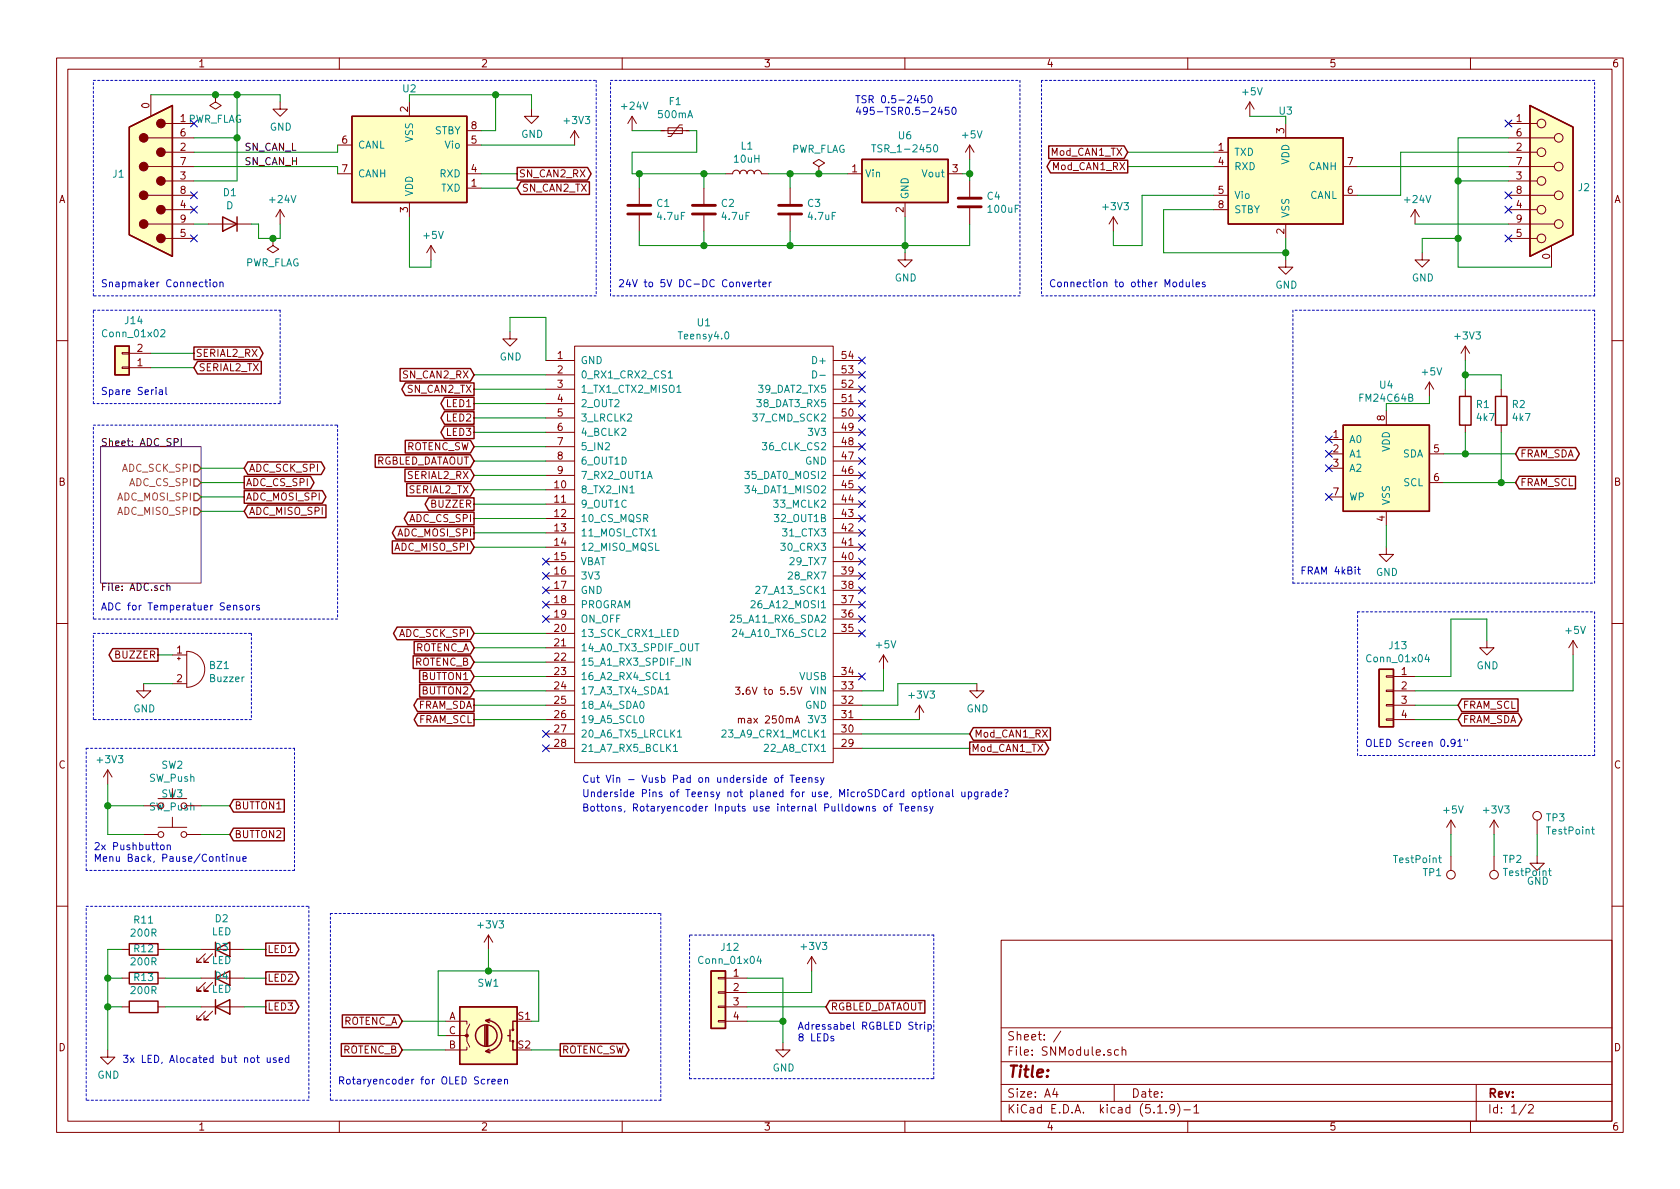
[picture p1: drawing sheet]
<svg xmlns="http://www.w3.org/2000/svg" width="297mm" height="210mm" viewBox="0 0 297 210" stroke-linecap="round" stroke-linejoin="round" font-family="sans-serif">
<g fill="none" stroke="#840000" stroke-width=".18">
<path d="M10 10.3h277v189.9h-277zM12 12.2h273v186.1h-273zM26.7 16.8v3.8M38.1 16.8v1.2l1 .7-1 .6-1-.6 1-.7M38.1 16.8h.1M49.5 18v1.3h1.3l-1.3 1.3-1.2-1.3h1.2M60 10.3v1.9M72.4 18v2.6M94 19.3v1.3h1.2l-1.2 1.2-1.3-1.2h1.3M110 10.3v1.9M160 10.3v1.9M210 10.3v1.9"/>
<path d="M221 18l-.8 1.3M221 18v2.6M221 18l.7 1.3M260 10.3v1.9M26.2 39.6h8.1M26.2 34.5h8.1M26.2 29.5h8.1M26.2 24.4h8.1M29.2 37.1h5.1M29.2 32h5.1M29.2 26.9h5.1M29.2 21.8h5.1"/>
<path d="M36.8 39.6h7.6M49.5 37.1l-.7 1.2M49.5 37.1v2.5M49.5 37.1l.8 1.2M59.7 30.7h2.5M59.7 25.6h2.5M72.4 35.8v2.5M82.5 33.3h2.6M82.5 30.7h2.6M82.5 25.6h2.6M82.5 23.1h2.6M101.6 23.1l-.8 1.3"/>
<path d="M101.6 23.1v2.5M101.6 23.1l.8 1.3M111.8 20.6l-.8 1.2M111.8 20.6v2.5M111.8 20.6l.7 1.2M113 33.3v2.8M113 38.1v2.8M116.8 23.1h5.1M118.1 22.6h2.5v1h-2.5zM120.6 22.1h-.5l-1.5 2h-.5M124.5 33.3v2.8M124.5 38.1v2.8"/>
<path d="M128.3 30.7h1.2a.63 .63 0 0 1 .7-.6 .63 .63 0 0 1 .6 .6 .63 .63 0 0 1 .6-.6 .63 .63 0 0 1 .7 .6 .63 .63 0 0 1 .6-.6 .63 .63 0 0 1 .6 .6 .63 .63 0 0 1 .7-.6 .63 .63 0 0 1 .6 .6h1.3M139.7 33.3v2.8M139.7 38.1v2.8M144.8 29.5l1-.7-1-.6-1 .6 1 .7v1.2M144.8 30.7h.1M149.9 30.7h2.5M160 35.8v2.5M167.6 30.7h2.6M171.4 25.6v2.6M171.4 32v2.8M171.4 36.8v2.8M171.4 25.6l-.7 1.3"/>
<path d="M171.4 25.6l.8 1.3M196.8 38.3l-.7 1.3M196.8 38.3v2.6M196.8 38.3l.8 1.3M214.6 37.1h2.6M214.6 34.5h2.6M214.6 29.5h2.6M214.6 26.9h2.6M227.3 21.8v2.6M227.3 39.6v2.6M237.5 34.5h2.5M237.5 29.5h2.5"/>
<path d="M250.2 37.1l-.8 1.2M250.2 37.1v2.5M250.2 37.1l.8 1.2M266.7 39.6h8.1M266.7 37.1h5.1M266.7 34.5h8.1M266.7 32h5.1M266.7 29.5h8.1M266.7 26.9h5.1M266.7 24.4h8.1M266.7 21.8h5.1M29.2 42.2h5.1"/>
<path d="M48.3 42.2v1.2l1 .7-1 .6-1.1-.6 1.1-.7M48.3 42.2h.1M76.2 43.4l-.8 1.3M76.2 43.4v2.6M76.2 43.4l.8 1.3M90.2 58.7v1.2h1.2l-1.2 1.3-1.3-1.3h1.3M160 44.7v1.3h1.3l-1.3 1.2-1.3-1.2h1.3M227.3 46v1.2h1.3l-1.3 1.3-1.2-1.3h1.2M251.5 44.7v1.3h1.2l-1.2 1.2-1.3-1.2h1.3M266.7 42.2h5.1M274.3 43.4v3.8M10 60.2h2"/>
<path d="M21.6 62.4h1.3v.2h-1.3zM21.6 64.9h1.3v.2h-1.3zM22.9 65h3.8M22.9 62.5h3.8M96.5 79h5.1M96.5 76.4h5.1M96.5 73.9h5.1M96.5 71.4h5.1M96.5 68.8h5.1M96.5 66.3h5.1M96.5 63.7h5.1M101.6 61.2h45.7v73.7h-45.7z"/>
<path d="M147.3 79h5.1M147.3 76.4h5.1M147.3 73.9h5.1M147.3 71.4h5.1M147.3 68.8h5.1M147.3 66.3h5.1M147.3 63.7h5.1M234.9 77.7h2.6M245.1 72.6v2.6M252.7 67.6l-.7 1.2M252.7 67.6v2.5M252.7 67.6l.8 1.2"/>
<path d="M259.1 61.2l-.8 1.3M259.1 61.2v2.5M259.1 68.8v1.3M259.1 75.2v1.2M259.1 61.2l.7 1.3M265.4 68.8v1.3M265.4 75.2v1.2M285 60.2h2M96.5 86.6h5.1M96.5 89.1h5.1M96.5 91.7h5.1M96.5 94.2h5.1"/>
<path d="M96.5 96.8h5.1M96.5 99.3h5.1M96.5 84.1h5.1M96.5 81.5h5.1M147.3 86.6h5.1M147.3 89.1h5.1M147.3 91.7h5.1M147.3 94.2h5.1M147.3 96.8h5.1M147.3 99.3h5.1M147.3 84.1h5.1M147.3 81.5h5.1"/>
<path d="M234.9 80.3h2.6M234.9 82.8h2.6M234.9 87.9h2.6M245.1 96.8v1.2h1.3l-1.3 1.3-1.3-1.3h1.3M245.1 90.4v2.6M252.7 80.3h2.6M252.7 85.3h2.6M10 110.3h2M30.5 115.8h2.5M31.4 116.5h.5M31.6 116.2v.5M33 115.2a3.2 3.2 0 0 1 3.2 3.2 3.2 3.2 0 0 1-3.2 3.1z"/>
<path d="M96.5 119.6h5.1M96.5 101.8h5.1M96.5 104.4h5.1M96.5 106.9h5.1M96.5 109.5h5.1M96.5 112h5.1M96.5 114.5h5.1M96.5 117.1h5.1M147.3 119.6h5.1M147.3 101.8h5.1M147.3 104.4h5.1M147.3 106.9h5.1"/>
<path d="M147.3 109.5h5.1M147.3 112h5.1M156.2 115.8l-.8 1.3M156.2 115.8v2.6M156.2 115.8l.8 1.3M245.1 119.5h1.3v.3h-1.3zM246.4 119.6h3.8M262.9 113.3v1.2h1.3l-1.3 1.3-1.3-1.3h1.3M278.1 113.3l-.7 1.2M278.1 113.3v2.5M278.1 113.3l.8 1.2M285 110.3h2"/>
<path d="M19 136.1l-.7 1.3M19 136.1v2.6M19 136.1l.8 1.3M25.4 120.9v1.3h1.3l-1.3 1.2-1.3-1.2h1.3M30.5 120.9h2.5M96.5 122.2h5.1M96.5 124.7h5.1M96.5 127.2h5.1M96.5 129.8h5.1M96.5 132.3h5.1M130 121.5h.8l-.4 .5 .4 .1v.4l-.2 .3-.6-.1M140.5 127.9l.5-1.3 .4 1.3"/>
<path d="M140.7 127.5h.5M140.9 121.5l.5 1.3 .4-1.3M147.3 122.2h5.1M147.3 124.7h5.1M147.3 127.2h5.1M147.3 129.8h5.1M147.3 132.3h5.1M162.6 124.7l-.8 1.3M162.6 124.7v2.5M162.6 124.7l.7 1.3M172.7 120.9v1.3h1.3l-1.3 1.2-1.3-1.2h1.3M245.1 127.1h1.3v.3h-1.3z"/>
<path d="M245.1 124.6h1.3v.2h-1.3zM245.1 122h1.3v.3h-1.3zM246.4 122.2h3.8M246.4 124.7h3.8M246.4 127.2h3.8M25.4 147.6h2.5M25.4 142.5h2.5M27.9 146.3h5.1M27.9 141.2h5.1M30.5 144.5v1.8M33 147.6h2.6M33 142.5h2.6"/>
<path d="M256.5 145l-.7 1.3M256.5 145v2.6M256.5 151.4v2.5M256.5 145l.8 1.3M264.2 145l-.8 1.3M264.2 145v2.6M264.2 151.4v2.5M264.2 145l.7 1.3M271.8 151.4v1.2h1.2l-1.2 1.3-1.3-1.3h1.3M271.8 145v2.6M10 160.2h2M21.6 178h1.3"/>
<path d="M21.6 173h1.3M21.6 167.9h1.3M27.9 178h1.3M27.9 173h1.3M27.9 167.9h1.3M35.6 178h7.6M35.6 173h2.5M35.6 167.9h2.5M36.3 168.7l-1.5 1.5h.8h-.8v-.8M36.3 173.7l-1.5 1.6h.8h-.8v-.8M36.3 178.8l-1.5 1.5h.8h-.8v-.7M37.6 168.7l-1.5 1.5h.7h-.7v-.8"/>
<path d="M37.6 173.7l-1.5 1.6h.7h-.7v-.8M37.6 178.8l-1.5 1.5h.7h-.7v-.7M40.6 173h2.6M40.6 167.9h2.6M86.4 165.3l-.8 1.3M86.4 165.3v2.6M86.4 165.3l.7 1.3M127 177.9h1.3v.3h-1.3zM127 172.8h1.3v.3h-1.3zM127 175.4h1.3v.2h-1.3zM128.3 178h3.8M128.3 173h3.8"/>
<path d="M128.3 175.5h3.8M143.5 169.2l-.8 1.2M143.5 169.2v2.5M143.5 169.2l.8 1.2M177 166.3h108v32h-108zM285 160.2h2M19 185.7v1.2h1.3l-1.3 1.3-1.2-1.3h1.2M60 198.3v1.9M78.7 180.6h3.8v.5M78.7 183.1h3.8v1l.6 1.1M82.5 185.2v.5h-3.8M83.1 181.1l-.6 1v1h-.5"/>
<path d="M110 198.3v1.9M127 180.5h1.3v.2h-1.3zM128.3 180.6h3.8M138.4 184.4v1.3h1.3l-1.3 1.2-1.2-1.2h1.2M160 198.3v1.9M177 194.8h108M177 191.8h108M177 187.8h108M177 181.8h108M186.5 192.5l-.4 1h1M186.8 193v1M187.6 182.3l-1.3 2"/>
<path d="M197 191.8v3M197.8 185.7l-.5-.1-.2 .3 .1 .6h.6M198.4 185.7h.1a.37 .37 0 0 1 .6 .1v.8M198.4 185.1v1.5M204.7 196.8h.8M206.2 196.7v.1M207.7 196l-.1 .1a.48 .48 0 0 1-.6 .1l-.2-.2 .2-.6a.48 .48 0 0 1 .6 .1 1.27 1.27 0 0 1-.2 1.2l-.4 .1M208.2 195.1a1.71 1.71 0 0 1 0 2.3M209.3 196.3h1.2M210 198.3v1.9M211.1 195.8l.4-.5v1.5M211.1 196.8h.9"/>
<path d="M260 198.3v1.9M261 191.8v6.5M269.8 195.2l-1.2 2M270.3 195.5l.2-.2h.3l.3 .5-.9 1h.9"/>
<circle cx="272.5" cy="21.8" r=".76"/>
<circle cx="272.5" cy="26.9" r=".76"/>
<circle cx="272.5" cy="37.1" r=".76"/>
<circle cx="272.5" cy="32" r=".76"/>
<circle cx="275.6" cy="39.6" r=".76"/>
<circle cx="275.6" cy="29.5" r=".76"/>
<circle cx="275.6" cy="24.4" r=".76"/>
<circle cx="275.6" cy="34.5" r=".76"/>
<circle cx="272.5" cy="42.2" r=".76"/>
<circle cx="28.4" cy="147.6" r=".51"/>
<circle cx="32.5" cy="147.6" r=".51"/>
<circle cx="256.5" cy="154.7" r=".76"/>
<circle cx="264.2" cy="154.7" r=".76"/>
<circle cx="271.8" cy="144.3" r=".76"/>
</g>
<path d="M17.8 79h17.8v24.1h-17.8z" fill="none" stroke="#840084" stroke-width=".18"/>
<path d="M30.8 78.2h.6l.1-.2-.1-.3-.1-.2h-.5v1.3M32.1 77.5v1.3M29.5 103.7l.2-.1h.3v.8M29.5 103.1v1.3" fill="none" stroke="#000" stroke-width=".18"/>
<path d="M34.3 82.2h.6l.7 .6-.7 .6h-.6zM34.3 84.7h.6l.7 .6-.7 .7h-.6zM34.3 87.2h.6l.7 .7-.7 .6h-.6zM34.3 89.8h.6l.7 .6-.7 .7h-.6z" fill="none" stroke="#848400" stroke-width=".25"/>
<g fill="none" stroke="#840000" stroke-width=".25">
<path d="M270.5 18.7l7.6 3.8v19l-7.6 3.8zM22.9 22.5l7.6-3.8v26.6l-7.6-3.8zM39.4 38.3l2.5 1.3-2.5 1.3zM41.9 38.3v2.6M62.2 20.6h20.3v15.2h-20.3zM91.4 29.6h12.5l.6 1.1-.6 1.1h-12.5zM92.1 32.2h12.1v2.2h-12.1l-.7-1.1zM152.4 28.2h15.2v7.6h-15.2zM185.4 25.8h13.4l.6 1.1-.6 1.1h-13.4zM185.8 28.3h13.6v2.3h-13.6l-.7-1.1zM217.2 24.4h20.3v15.2h-20.3zM20.3 61.2h2.6v5.1h-2.6z"/>
<path d="M34.3 61.4h11.6l.6 1.1-.6 1.1h-11.6zM34.9 63.9h11.3v2.2h-11.3l-.6-1.1zM70.7 65.2h12.5l.6 1.1-.6 1.1h-12.5zM71.7 77.9h11.5l.6 1.1-.6 1.1h-11.5zM71.7 67.7h12.1v2.2h-12.1l-.7-1.1zM78.6 75.3h5.2v2.3h-5.2l-.6-1.2zM78.6 72.8h5.2v2.2h-5.2l-.6-1.1zM78.6 70.3h5.2v2.2h-5.2l-.6-1.1zM237.5 75.2h15.2v15.2h-15.2zM258.1 70.1h2v5.1h-2zM264.4 70.1h2v5.1h-2zM268.6 79.1h10l.6 1.2-.6 1.1h-10l-.6-1.1z"/>
<path d="M43.2 86.8h13.8l.6 1.1-.6 1.1h-13.8zM43.2 84.2h11.7l.6 1.1-.6 1.2h-11.7zM43.8 81.7h13l.6 1.1-.6 1.1h-13l-.6-1.1zM43.8 89.3h13.8v2.2h-13.8l-.6-1.1zM66.3 80.4h16.9l.6 1.1-.6 1.1h-16.9zM69.4 95.7h13.8l.6 1.1-.6 1.1h-13.8zM70 93.1h13.8v2.2h-13.8l-.6-1.1zM71.6 83h11.6l.6 1.1-.6 1.1h-11.6zM71.9 85.5h11.3l.6 1.1-.6 1.1h-11.3zM72.1 90.6h11.7v2.2h-11.7l-.6-1.1zM75.8 88h8v2.3h-8l-.6-1.2zM268.6 84.2h10v2.3h-10l-.6-1.2z"/>
<path d="M19.9 114.7h8v2.2h-8l-.6-1.1zM70.2 110.9h13l.6 1.1-.6 1.1h-13l-.6-1.1zM73.1 116h10.1l.6 1.1-.6 1.1h-10.1zM73.2 113.4h10l.6 1.1-.6 1.2h-10zM74.2 118.5h9l.6 1.1-.6 1.1h-9zM243.8 118.4h2.6v10.1h-2.6zM73.8 123.6h10v2.2h-10l-.6-1.1zM73.9 126.1h9.9v2.3h-9.9l-.7-1.2zM74.2 121.1h9l.6 1.1-.6 1.1h-9zM171.4 131.2h13.4l.6 1.1-.6 1.1h-13.4zM172.1 128.7h13.6v2.2h-13.6l-.7-1.1zM258.4 123.6h10v2.2h-10l-.6-1.1z"/>
<path d="M258.4 126.1h10.1l.6 1.1-.6 1.2h-10.1l-.6-1.2zM41.3 141.4h9v2.2h-9l-.7-1.1zM41.3 146.5h9v2.2h-9l-.7-1.1zM22.9 177h5v2.1h-5zM22.9 172h5v2h-5zM22.9 166.9h5v2h-5zM38.1 167.9l2.5-1.3v2.6zM38.1 173l2.5-1.3v2.5zM38.1 178l2.5-1.2v2.5zM38.1 166.6v2.6M38.1 171.7v2.5M38.1 176.8v2.5"/>
<path d="M47 166.8h5.2l.7 1.1-.7 1.1h-5.2zM47 176.9h5.2l.7 1.1-.7 1.2h-5.2zM47 171.9h5.2l.7 1.1-.7 1.1h-5.2zM60.5 179.5h10l.6 1.1-.6 1.1h-10zM81.3 178h10.1v10.2h-10.1zM125.7 171.7h2.6v10.2h-2.6zM146.7 176.9h16.8v2.3h-16.8l-.7-1.2zM60.4 184.6h10.1l.6 1.1-.6 1.1h-10.1zM85.7 181.4v3.5M86 180.4a2.74 2.74 0 0 1 2.7 2.8 2.74 2.74 0 0 1-2.7 2.7M86 181.4v3.5M86.2 181.4v3.5"/>
<path d="M86.5 185.5l-.6 .4 .7 .3M86.6 180.2l-.7 .3 .6 .3M89.8 183.1h.4M90.2 182.1v2M90.7 184.1v1.6h.7M91.4 180.6h-.7v1.5M99.1 184.6h11.5l.6 1.1-.6 1.1h-11.5z"/>
<circle cx="86" cy="183.1" r="1.9"/>
<circle cx="90.7" cy="182.1" r=".13"/>
<circle cx="90.7" cy="184.1" r=".13"/>
</g>
<g fill="#ffffc2" stroke="#ffffc2" stroke-width=".18">
<path d="M125.7 171.7h2.6v10.2h-2.6z"/>
<path d="M243.8 118.4h2.6v10.1h-2.6z"/>
<path d="M62.2 20.6h20.3v15.2h-20.3z"/>
<path d="M270.5 18.7l7.6 3.8v19l-7.6 3.8z"/>
<path d="M152.4 28.2h15.2v7.6h-15.2z"/>
<path d="M20.3 61.2h2.6v5.1h-2.6z"/>
<path d="M81.3 178h10.1v10.2h-10.1z"/>
<path d="M217.2 24.4h20.3v15.2h-20.3z"/>
<path d="M237.5 75.2h15.2v15.2h-15.2z"/>
<path d="M22.9 22.5l7.6-3.8v26.6l-7.6-3.8z"/>
</g>
<g fill="none" stroke="#008484" stroke-width=".18">
<path d="M154.1 25.6h.7M165.2 25.7l.2-.1a.67 .67 0 0 1 .4 .6 .67 .67 0 0 1-.4 .7 .83 .83 0 0 1-.2-1.2zM28.4 58.4l.5-.1 .3 .3-.1 .2-.7 .8h.8M118.2 65.9l.3-.3v1.2M118.2 66.8h.7M119.7 69.4h.7M143.7 65.6a.64 .64 0 0 1 .7 .6 .64 .64 0 0 1-.7 .6zM145 66.4h.9M111.4 87.2h.7M115.3 94.8h.8M138 96.1h.8l-.4 .4 .4 .2v.5l-.2 .1-.6-.1M117.7 119.3l.4-.4v1.3"/>
<path d="M119.2 111.3a.64 .64 0 0 1 .7 .6 .64 .64 0 0 1-.7 .7zM122 116.4v1.2l-.7-1.2v1.2M122.9 113.8h.7M129.2 108.9l.4-.1 .3 .3-.8 .9h.8M129.5 111.4l.5-.1 .2 .1 .1 .3-.1 .2-.7 .7h.8M132.8 106.3l.5-.1 .2 .4-.8 .9h.8M133.6 103.8l.5-.1 .3 .3-.8 .9h.8M139.4 101.3l.5-.2 .2 .4v.2l-.8 .7h.8M252.3 115.7l-.3 .9h.8M252.6 116.2v.8M113.2 126.7l.2-.2a.67 .67 0 0 1 .4 .7 .67 .67 0 0 1-.4 .6l-.3-.2v-.3zM117.5 121.8l.4-.3v1.2"/>
<path d="M117.5 122.7h.7M117.7 120.2h.8M119.1 132l.3-.4v1.3M119.1 132.9h.7M119.8 129.4l.4-.3v1.2M119.8 130.3h.7M127.7 129.2l.4-.1 .3 .3-.1 .2-.7 .7h.8M254.4 151.7h.4M254.5 151.3v1.1l.3 .1M273.8 154h.5M274 153.6v1.1l.3 .1M281.4 146.7h.5"/>
<path d="M281.6 146.2v1.1l.3 .2M134.2 169.1l-.3 .8h.7M134.5 169.5v.9"/>
</g>
<path d="M111 37.8h4.1M111 36.3h4.1M122.4 37.8h4.1M122.4 36.3h4.1M137.7 37.8h4M137.7 36.3h4M169.4 36.6h4.1M169.4 35h4.1" fill="none" stroke="#840000" stroke-width=".51"/>
<g fill="#840000" stroke="#840000" stroke-width=".18">
<circle cx="82.5" cy="183.1" r=".25"/>
<circle cx="28.4" cy="21.8" r=".76"/>
<circle cx="28.4" cy="26.9" r=".76"/>
<circle cx="28.4" cy="32" r=".76"/>
<circle cx="28.4" cy="37.1" r=".76"/>
<circle cx="28.4" cy="42.2" r=".76"/>
<circle cx="25.4" cy="24.4" r=".76"/>
<circle cx="25.4" cy="29.5" r=".76"/>
<circle cx="25.4" cy="34.5" r=".76"/>
<circle cx="25.4" cy="39.6" r=".76"/>
</g>
<g fill="none" stroke="#0000c2" stroke-width=".18" stroke-dasharray=".4 .4">
<path d="M16.5 14.2h88.9M105.4 14.2v38.1M107.9 14.2h72.4M180.3 14.2v38.1M184.1 14.2v38.1M281.9 14.2h-97.8M16.5 52.3v-38.1M16.5 54.9h33M49.5 54.9v16.5M105.4 52.3h-88.9M107.9 52.3v-38.1M180.3 52.3h-72.4"/>
<path d="M184.1 52.3h97.8M228.6 54.9v48.2M281.9 52.3v-38.1M281.9 54.9h-53.3M16.5 71.4v-16.5M16.5 75.2h43.2M49.5 71.4h-33M59.7 75.2v34.3M16.5 109.5v-34.3M16.5 112h27.9M44.4 112v15.2M59.7 109.5h-43.2"/>
<path d="M228.6 103.1h53.3M240 108.2h41.9M281.9 103.1v-48.2M281.9 108.2v25.4M15.2 132.3h36.9M16.5 127.2v-15.2M44.4 127.2h-27.9M52.1 132.3v21.6M240 133.6v-25.4M281.9 133.6h-41.9M15.2 153.9v-21.6M52.1 153.9h-36.9"/>
<path d="M15.2 160.3h39.4M54.6 160.3v34.3M58.4 161.5h58.4M116.8 161.5v33.1M121.9 165.3v25.4M165.1 165.3h-43.2M15.2 194.6v-34.3M54.6 194.6h-39.4M58.4 194.6v-33.1M116.8 194.6h-58.4M121.9 190.7h43.2M165.1 190.7v-25.4"/>
</g>
<g fill="none" stroke="#008400" stroke-width=".18">
<path d="M26.7 16.8h22.8v1.2M41.9 16.8v15.2h-7.6M72.4 18v-1.2h21.6v2.5M87.6 16.8v6.3h-2.5M34.3 24.4h7.6M34.3 39.6h2.5M34.3 29.5h25.4v1.2M44.4 39.6h1.3v2.6h3.8v-2.6M59.7 25.6v1.3h-25.4M72.4 38.3v8.9h3.8v-1.2M85.1 30.7h6.3M85.1 25.6h16.5"/>
<path d="M85.1 33.3h6.3M111.8 23.1h5M113 30.7v2.6M121.9 23.1h1.3v3.8h-11.4v3.8h16.5M124.5 30.7v2.6M135.9 30.7h14M139.7 30.7v2.6M160 38.3v6.4M170.2 30.7h1.2M171.4 28.2v3.8M171.4 39.6v3.8h-58.4v-2.5M199.4 26.9h15.2"/>
<path d="M199.4 29.5h15.2M214.6 34.5h-12.7v8.9h-5.1v-2.5M214.6 37.1h-8.9v7.6h21.6M221 20.6h6.3v1.2M240 29.5h26.7M250.2 39.6h16.5M257.8 32h8.9M266.7 24.4h-8.9v22.8h16.5M266.7 26.9h-19.1v7.6h-7.6M90.2 58.7v-2.6h6.3v7.6M124.5 40.9v2.5M139.7 40.9v2.5"/>
<path d="M227.3 42.2v3.8M257.8 42.2h-6.3v2.5M26.7 62.5h7.6M26.7 65h7.6M83.8 79h12.7M83.8 76.4h12.7M83.8 73.9h12.7M83.8 71.4h12.7M83.8 66.3h12.7M83.8 68.8h12.7M252.7 70.1v1.3h-7.6v1.2M259.1 63.7v5.1"/>
<path d="M259.1 76.4v3.9M259.1 66.3h6.3v2.5M265.4 76.4v8.9M35.6 85.3h7.6M35.6 82.8h7.6M35.6 87.9h7.6M35.6 90.4h7.6M83.8 81.5h12.7M83.8 84.1h12.7M83.8 86.6h12.7M83.8 89.1h12.7M83.8 91.7h12.7"/>
<path d="M83.8 94.2h12.7M83.8 96.8h12.7M245.1 93v3.8M255.3 80.3h12.7M255.3 85.3h12.7M27.9 115.8h2.6M83.8 117.1h12.7M83.8 114.5h12.7M83.8 119.6h12.7M83.8 112h12.7M156.2 118.4v3.8h-3.8M262.9 113.3v-3.8h-6.4v10.1h-6.3"/>
<path d="M278.1 115.8v6.4h-27.9M19 138.7v8.9h6.4M25.4 120.9h5.1M83.8 122.2h12.7M83.8 127.2h12.7M83.8 124.7h12.7M152.4 127.2h10.2M152.4 129.8h19M152.4 132.3h19M172.7 120.9h-14v3.8h-6.3M250.2 127.2h7.6M250.2 124.7h7.6"/>
<path d="M19 142.5h6.4M35.6 147.6h5M35.6 142.5h5M256.5 147.6v3.8M264.2 147.6v3.8M271.8 147.6v3.8M19 178h2.6M19 173h2.6M21.6 167.9h-2.6v17.8M29.2 167.9h6.4M29.2 178h6.4M29.2 173h6.4"/>
<path d="M43.2 167.9h3.8M43.2 178h3.8M43.2 173h3.8M86.4 167.9v3.8M132.1 178h13.9M132.1 173h6.3v11.4M143.5 171.7v3.8h-11.4M71.1 180.6h7.6M71.1 185.7h7.6M94 180.6h1.2v-8.9h-17.7v11.4h1.2M94 185.7h5.1M132.1 180.6h6.3"/>
</g>
<g fill="none" stroke="#0000c2" stroke-width=".18">
<path d="M163.5 16.9h-.6v.6l.4-.1 .3 .2v.4l-.3 .2-.4-.1M164.2 17l.2-.1a.69 .69 0 0 1 .4 .6 .69 .69 0 0 1-.4 .7l-.2-.1-.1-.4zM166.2 18.9l-.3 .9h.8M166.5 19.4v.8M167.8 19h-.6l-.1 .6 .2-.1h.4l.1 .6-.2 .1-.5-.1M168.4 19.1l.2-.1a.67 .67 0 0 1 .5 .6 .67 .67 0 0 1-.5 .6l-.3-.4zM37.1 49.4v.2M37.1 49.9v.8M37.8 49.9h.3l.3 .2-.2 .6h-.3l-.2-.2zM38.9 50l.2-.1h.3v.8M38.9 49.9v.8M132.3 50.3l.6-.1-.1-.3h-.4l-.1 .2v.6h.5"/>
<path d="M133.4 49.9v.8M133.8 49.9h-.3l-.1 .2M134 49.9h.5M134.2 49.4v1.1l.3 .2M134.9 50.3l.6-.1-.1-.3h-.3l-.2 .2v.6h.5M136 49.9v.8M136.4 49.9l-.4 .2M209.1 49.9h-.3l-.3 .2 .1 .6h.5M209.1 49.4v1.3M209.7 49.9l.1 .8h.3l.2-.1M210.3 49.9v.8M210.9 49.4v1.1l.2 .2"/>
<path d="M211.5 50.3l.6-.1-.1-.3h-.3l-.2 .2 .1 .6h.4M213.1 49.9h-.3l-.2 .2v.1l.5 .2v.3h-.5M28.2 69h.5v.8M28.7 69.2l-.4 .1-.2 .2 .2 .3 .4-.1M29.3 68.5v1.1l.2 .2M42.9 107.1l-.3-.1-.2 .2 .1 .2 .4 .1v.3h-.5M43.5 107.1l.3-.1 .3 .3-.1 .5-.3 .1-.2-.2zM44.6 107v.9M45 107l-.4 .3M45.8 107.1l-.3-.1-.1 .2v.2l.4 .1v.3h-.4M240 100.7h.5M240.2 100.2v1.1l.3 .2"/>
<path d="M137 137.6l.2-.1 .4 .1v.5l-.1 .2h-.3l-.2-.1zM138 137.5h.5M138.5 137.1l-.3 .2v1M139.7 137.1h.7M140.1 137.1v1.2M140.8 137.9l.6-.1-.1-.2-.3-.1-.2 .2v.6h.5M141.9 137.9l.6-.1-.1-.2-.3-.1-.2 .2v.6h.5M143 137.6l.2-.1 .3 .1 .1 .7M143 137.5v.8M144.6 137.6l-.3-.1-.2 .2 .1 .2 .4 .1v.3h-.5M145.1 137.5l.3 .8M145.7 137.5l-.4 1.2-.2 .1"/>
<path d="M168.4 139.6v1.1l.2 .2M176 139.6v1.3M177.6 139.7l.5-.1 .1 .2-.3 .6M257.3 131.3l-.3 .2h-.3l-.2-.2 .2-.5 .3-.1 .2 .2a.84 .84 0 0 1-.3 1.1h-.2M257.8 131.1l.3-.4v1.3M257.8 132h.7M259 130.7v.3M259.4 130.7v.3M28.4 149.5l.2-.1 .4 .1v.5l-.1 .2-.3 .1-.2-.2zM29.6 149.5l.2-.1 .2 .1 .1 .8M29.6 149.4v.9M39.2 151.5h.5"/>
<path d="M39.4 151v1.1l.3 .2M40.1 151v.2M40.1 151.5v.8M40.7 151.6l.2-.1h.3v.8M40.7 151.5v.8M41.9 151.5v.8h.3l.2-.1M42.4 151.5v.8M43 151.9l.5-.1v-.3h-.4l-.1 .2v.6h.5M154.8 142.6h-.3l-.2 .2v.1l.5 .2v.3h-.5M156.4 142.6h.3l.2 .2-.1 .6h-.3l-.2-.2zM157.3 142.6h.5M157.8 142.2l-.3 .1v1.1"/>
<path d="M159 142.2h.7M159.4 142.2v1.2M160.1 143l.6-.1-.1-.3h-.3l-.2 .2v.6h.5M161.2 143l.6-.1-.1-.3h-.4l-.1 .2v.6h.5M162.3 142.7l.2-.1h.3l.1 .8M162.3 142.6v.8M163.9 142.6h-.3l-.2 .2 .1 .1 .4 .2v.3h-.5M164.4 142.6l.3 .8M165 142.6l-.4 1.1-.2 .2M165 140.1l.4-.1 .2 .3v.4l-.2 .2-.4-.1-.1-.1zM166.1 140.2l.2-.2 .3 .1 .1 .8M166.1 140v.9"/>
<path d="M167.3 140.1h.5v.8M167.8 140.4h-.4l-.2 .2 .1 .2h.5M170.1 140v.8l.3 .1 .2-.1M170.6 140v.9M171.2 140.1l.4-.1 .2 .3-.1 .5h-.5M171.2 140v1.3M172.9 140l-.1 1.2-.1 .1-.3-.1M172.9 140.1l-.4-.1-.2 .3 .1 .5h.5M173.5 140v.9M173.9 140l-.4 .3M174.3 140.1h.5v.8M174.8 140.4h-.4l-.2 .2 .1 .2h.5"/>
<path d="M176 140.1l-.4-.1-.2 .3 .1 .5h.5M176.5 140.5l.6-.1v-.3l-.4-.1-.2 .2 .1 .6h.5M177.9 140.8v.1M47.2 187l.1 .8 .3 .1 .2-.1M47.8 187v.9M48.8 187.1l-.3-.1-.2 .2 .1 .2 .4 .1v.3h-.5M49.4 187.4l.6-.1-.1-.2-.4-.1-.1 .2v.6h.5M51.1 187.1l-.4-.1-.3 .3 .2 .5h.5M51.1 186.6v1.3M86.2 190.8v.9M86.6 190.8l-.4 .3M87 191.3l.6-.1-.1-.3-.4-.1-.1 .2v.6h.5"/>
<path d="M88.1 191.3l.6-.1-.1-.3-.4-.1-.1 .2v.6h.5M89.2 191l.2-.2 .3 .1v.8M89.2 190.8v.9M147.4 183.3l-.3-.1-.2 .2 .1 .2 .4 .1v.3h-.5M162.7 181.2v.8M163 181.2l-.3 .2M163.5 180.7v.2M163.5 181.2v.8M164.1 181.2h.3l.3 .2-.1 .6h-.5M164.1 181.2v1.2"/>
</g>
<g fill="#008400" stroke="#008400" stroke-width=".25">
<circle cx="257.8" cy="42.2" r=".51"/>
<circle cx="144.8" cy="30.7" r=".51"/>
<circle cx="139.7" cy="30.7" r=".51"/>
<circle cx="124.5" cy="30.7" r=".51"/>
<circle cx="41.9" cy="24.4" r=".51"/>
<circle cx="124.5" cy="43.4" r=".51"/>
<circle cx="113" cy="30.7" r=".51"/>
<circle cx="138.4" cy="180.6" r=".51"/>
<circle cx="139.7" cy="43.4" r=".51"/>
<circle cx="86.4" cy="171.7" r=".51"/>
<circle cx="257.8" cy="32" r=".51"/>
<circle cx="227.3" cy="44.7" r=".51"/>
<circle cx="19" cy="173" r=".51"/>
<circle cx="19" cy="178" r=".51"/>
<circle cx="259.1" cy="66.3" r=".51"/>
<circle cx="265.4" cy="85.3" r=".51"/>
<circle cx="259.1" cy="80.3" r=".51"/>
<circle cx="41.9" cy="16.8" r=".51"/>
<circle cx="171.5" cy="30.7" r=".51"/>
<circle cx="19" cy="142.5" r=".51"/>
<circle cx="160" cy="43.4" r=".51"/>
<circle cx="38.1" cy="16.8" r=".51"/>
<circle cx="48.3" cy="42.2" r=".51"/>
<circle cx="87.6" cy="16.8" r=".51"/>
</g>
<g fill="none" stroke="#000084" stroke-width=".18">
<path d="M33.7 33.9l1.2 1.2M33.7 36.5l1.2 1.2M34.9 33.9l-1.2 1.2M34.9 36.5l-1.2 1.2M266.1 21.2l1.2 1.2M266.1 33.9l1.2 1.2M266.1 36.5l1.2 1.2M267.3 21.2l-1.2 1.2M267.3 33.9l-1.2 1.2M267.3 36.5l-1.2 1.2M33.7 41.5l1.2 1.3M34.9 41.5l-1.2 1.3"/>
<path d="M266.1 41.5l1.2 1.3M267.3 41.5l-1.2 1.3M151.8 63.1l1.2 1.3M151.8 65.7l1.2 1.2M151.8 68.2l1.2 1.2M151.8 70.8l1.2 1.2M151.8 73.3l1.2 1.2M151.8 75.8l1.2 1.3M151.8 78.4l1.2 1.2M153 63.1l-1.2 1.3M153 65.7l-1.2 1.2M153 68.2l-1.2 1.2"/>
<path d="M153 70.8l-1.2 1.2M153 73.3l-1.2 1.2M153 75.8l-1.2 1.3M153 78.4l-1.2 1.2M234.3 77.1l1.3 1.2M234.3 79.6l1.3 1.3M235.6 77.1l-1.3 1.2M235.6 79.6l-1.3 1.3M95.9 98.7l1.2 1.2M97.1 98.7l-1.2 1.2M151.8 96.2l1.2 1.2M151.8 98.7l1.2 1.2"/>
<path d="M151.8 93.6l1.2 1.2M151.8 80.9l1.2 1.2M151.8 91.1l1.2 1.2M151.8 83.5l1.2 1.2M151.8 86l1.2 1.2M151.8 88.5l1.2 1.3M153 96.2l-1.2 1.2M153 98.7l-1.2 1.2M153 93.6l-1.2 1.2M153 80.9l-1.2 1.2M153 91.1l-1.2 1.2M153 83.5l-1.2 1.2"/>
<path d="M153 86l-1.2 1.2M153 88.5l-1.2 1.3M234.3 82.2l1.3 1.2M234.3 87.3l1.3 1.2M235.6 82.2l-1.3 1.2M235.6 87.3l-1.3 1.2M95.9 108.9l1.2 1.2M95.9 106.3l1.2 1.2M95.9 103.8l1.2 1.2M95.9 101.2l1.2 1.3M97.1 108.9l-1.2 1.2M97.1 106.3l-1.2 1.2"/>
<path d="M97.1 103.8l-1.2 1.2M97.1 101.2l-1.2 1.3M151.8 111.4l1.2 1.2M151.8 106.3l1.2 1.2M151.8 103.8l1.2 1.2M151.8 119l1.2 1.2M151.8 101.2l1.2 1.3M151.8 108.9l1.2 1.2M153 111.4l-1.2 1.2M153 106.3l-1.2 1.2M153 103.8l-1.2 1.2M153 119l-1.2 1.2"/>
<path d="M153 101.2l-1.2 1.3M153 108.9l-1.2 1.2M95.9 131.7l1.2 1.2M95.9 129.2l1.2 1.2M97.1 131.7l-1.2 1.2M97.1 129.2l-1.2 1.2"/>
</g>
<text font-size="2.8" fill="#840000" x="178" y="190.5">Title:</text>
<g font-size="2.1" fill="#840000">
<text x="178" y="184">Sheet: /</text>
<text x="178" y="186.7">File: SNModule.sch</text>
<text x="178" y="196.9">KiCad E.D.A. kicad (5.1.9)-1</text>
<text x="178" y="194.1">Size: A4</text>
<text x="200" y="194.1">Date:</text>
<text x="263" y="194.1">Rev:</text>
<text x="263" y="196.9">Id: 1/2</text>
</g>
<g font-size="1.8" fill="#840000">
<text x="35" y="11.9">1</text>
<text x="85" y="11.9">2</text>
<text x="135" y="11.9">3</text>
<text x="185" y="11.9">4</text>
<text x="235" y="11.9">5</text>
<text x="285" y="11.9">6</text>
<text x="26.4" y="19.1" transform="rotate(-90 26.4 19.1)">0</text>
<text x="72.1" y="19.8" transform="rotate(-90 72.1 19.8)">2</text>
<text x="83.3" y="22.9">8</text>
<text x="227.1" y="23.6" transform="rotate(-90 227.1 23.6)">3</text>
<text x="268.1" y="21.6">1</text>
<text x="31.9" y="26.7">2</text>
<text x="31.9" y="24.1">6</text>
<text x="31.9" y="29.2">7</text>
<text x="60.5" y="25.4">6</text>
<text x="83.3" y="25.4">5</text>
<text x="185.9" y="27.6">Mod_CAN1_TX</text>
<text x="215.4" y="26.7">1</text>
<text x="215.4" y="29.2">4</text>
<text x="238.3" y="29.2">7</text>
<text x="268.1" y="26.7">2</text>
<text x="268.1" y="24.1">6</text>
<text x="268.1" y="29.2">7</text>
<text x="10.4" y="35.9">A</text>
<text x="31.9" y="31.7">3</text>
<text x="31.9" y="34.3">8</text>
<text x="60.5" y="30.5">7</text>
<text x="83.3" y="33">1</text>
<text x="83.3" y="30.5">4</text>
<text x="91.7" y="31.4">SN_CAN2_RX</text>
<text x="92.2" y="33.9">SN_CAN2_TX</text>
<text x="150.6" y="30.5">1</text>
<text x="168.4" y="30.5">3</text>
<text x="186.3" y="30.1">Mod_CAN1_RX</text>
<text x="215.4" y="34.3">5</text>
<text x="238.3" y="34.3">6</text>
<text x="268.1" y="31.7">3</text>
<text x="268.1" y="34.3">8</text>
<text x="285.4" y="35.9">A</text>
<text x="31.9" y="36.8">4</text>
<text x="31.9" y="41.9">5</text>
<text x="31.9" y="39.4">9</text>
<text x="72.1" y="37.6" transform="rotate(-90 72.1 37.6)">3</text>
<text x="159.8" y="37.6" transform="rotate(-90 159.8 37.6)">2</text>
<text x="215.4" y="36.8">8</text>
<text x="227.1" y="41.4" transform="rotate(-90 227.1 41.4)">2</text>
<text x="268.1" y="36.8">4</text>
<text x="268.1" y="41.9">5</text>
<text x="268.1" y="39.4">9</text>
<text x="274.1" y="45.8" transform="rotate(-90 274.1 45.8)">0</text>
<text x="24.3" y="64.8">1</text>
<text x="24.3" y="62.2">2</text>
<text x="34.5" y="63.1">SERIAL2_RX</text>
<text x="35.1" y="65.7">SERIAL2_TX</text>
<text x="98.6" y="63.5">1</text>
<text x="148.9" y="63.5">54</text>
<text x="71.3" y="66.9">SN_CAN2_RX</text>
<text x="72.1" y="69.5">SN_CAN2_TX</text>
<text x="98.6" y="66">2</text>
<text x="98.6" y="68.6">3</text>
<text x="98.6" y="71.1">4</text>
<text x="148.9" y="71.1">51</text>
<text x="148.9" y="68.6">52</text>
<text x="148.9" y="66">53</text>
<text x="79" y="77.1">LED3</text>
<text x="79" y="74.5">LED2</text>
<text x="79" y="72">LED1</text>
<text x="98.6" y="73.7">5</text>
<text x="98.6" y="76.2">6</text>
<text x="148.9" y="76.2">49</text>
<text x="148.9" y="73.7">50</text>
<text x="235.7" y="77.5">1</text>
<text x="244.9" y="74.4" transform="rotate(-90 244.9 74.4)">8</text>
<text x="44" y="83.4">ADC_SCK_SPI</text>
<text x="65.9" y="82.2">RGBLED_DATAOUT</text>
<text x="71.7" y="79.6">ROTENC_SW</text>
<text x="98.6" y="78.7">7</text>
<text x="98.6" y="81.3">8</text>
<text x="98.6" y="83.8">9</text>
<text x="148.9" y="83.8">46</text>
<text x="148.9" y="81.3">47</text>
<text x="148.9" y="78.7">48</text>
<text x="235.7" y="80">2</text>
<text x="235.7" y="82.5">3</text>
<text x="253.5" y="80">5</text>
<text x="268.8" y="80.9">FRAM_SDA</text>
<text x="10.4" y="85.9">B</text>
<text x="43.4" y="88.5">ADC_MOSI_SPI</text>
<text x="43.4" y="86">ADC_CS_SPI</text>
<text x="72.1" y="84.7">SERIAL2_RX</text>
<text x="72.3" y="87.2">SERIAL2_TX</text>
<text x="76.4" y="89.8">BUZZER</text>
<text x="98.1" y="86.4">10</text>
<text x="98.1" y="88.9">11</text>
<text x="148.9" y="88.9">44</text>
<text x="148.9" y="86.4">45</text>
<text x="235.7" y="87.6">7</text>
<text x="253.5" y="85.1">6</text>
<text x="268.8" y="86">FRAM_SCL</text>
<text x="285.4" y="85.9">B</text>
<text x="44" y="91.1">ADC_MISO_SPI</text>
<text x="70.4" y="94.9">ADC_MOSI_SPI</text>
<text x="72.5" y="92.3">ADC_CS_SPI</text>
<text x="98.1" y="91.4">12</text>
<text x="98.1" y="94">13</text>
<text x="148.9" y="94">42</text>
<text x="148.9" y="91.4">43</text>
<text x="244.9" y="92.2" transform="rotate(-90 244.9 92.2)">4</text>
<text x="69.8" y="97.4">ADC_MISO_SPI</text>
<text x="98.1" y="96.5">14</text>
<text x="98.1" y="99.1">15</text>
<text x="98.1" y="101.6">16</text>
<text x="148.9" y="101.6">39</text>
<text x="148.9" y="99.1">40</text>
<text x="148.9" y="96.5">41</text>
<text x="98.1" y="104.1">17</text>
<text x="98.1" y="106.7">18</text>
<text x="148.9" y="106.7">37</text>
<text x="148.9" y="104.1">38</text>
<text x="70.6" y="112.6">ADC_SCK_SPI</text>
<text x="98.1" y="109.2">19</text>
<text x="98.1" y="111.8">20</text>
<text x="148.9" y="111.8">35</text>
<text x="148.9" y="109.2">36</text>
<text x="20.5" y="116.5">BUZZER</text>
<text x="31.3" y="115.6">1</text>
<text x="73.3" y="115.2">ROTENC_A</text>
<text x="73.3" y="117.7">ROTENC_B</text>
<text x="98.1" y="114.3">21</text>
<text x="98.1" y="116.8">22</text>
<text x="98.1" y="119.4">23</text>
<text x="148.9" y="119.4">34</text>
<text x="247.8" y="119.4">1</text>
<text x="31.3" y="120.6">2</text>
<text x="73.7" y="125.3">FRAM_SDA</text>
<text x="74.7" y="122.8">BUTTON2</text>
<text x="74.7" y="120.3">BUTTON1</text>
<text x="98.1" y="121.9">24</text>
<text x="98.1" y="124.5">25</text>
<text x="130.9" y="122.9">3.6V to 5.5V</text>
<text x="148.9" y="124.5">32</text>
<text x="148.9" y="121.9">33</text>
<text x="247.8" y="121.9">2</text>
<text x="247.8" y="124.5">3</text>
<text x="258.6" y="125.3">FRAM_SCL</text>
<text x="73.9" y="127.9">FRAM_SCL</text>
<text x="98.1" y="127">26</text>
<text x="98.1" y="129.5">27</text>
<text x="131" y="127.9">max 250mA</text>
<text x="148.9" y="129.5">30</text>
<text x="148.9" y="127">31</text>
<text x="172.2" y="130.4">Mod_CAN1_RX</text>
<text x="247.8" y="127">4</text>
<text x="258.6" y="127.9">FRAM_SDA</text>
<text x="10.4" y="135.9">C</text>
<text x="98.1" y="132.1">28</text>
<text x="148.9" y="132.1">29</text>
<text x="171.7" y="133">Mod_CAN1_TX</text>
<text x="285.4" y="135.9">C</text>
<text x="26.4" y="143.3">SW_Push</text>
<text x="28.6" y="141">SW3</text>
<text x="41.4" y="143.1">BUTTON1</text>
<text x="41.4" y="148.2">BUTTON2</text>
<text x="47.2" y="168.5">LED1</text>
<text x="47.2" y="173.6">LED2</text>
<text x="129.7" y="172.7">1</text>
<text x="47.2" y="178.7">LED3</text>
<text x="129.7" y="175.3">2</text>
<text x="129.7" y="177.8">3</text>
<text x="146.8" y="178.7">RGBLED_DATAOUT</text>
<text x="10.4" y="185.9">D</text>
<text x="60.6" y="181.2">ROTENC_A</text>
<text x="79.4" y="180.3">A</text>
<text x="79.4" y="185.4">B</text>
<text x="79.4" y="182.9">C</text>
<text x="91.6" y="180.3">S1</text>
<text x="91.6" y="185.4">S2</text>
<text x="129.7" y="180.3">4</text>
<text x="285.4" y="185.9">D</text>
<text x="60.6" y="186.3">ROTENC_B</text>
<text x="99.3" y="186.3">ROTENC_SW</text>
<text x="35" y="199.9">1</text>
<text x="85" y="199.9">2</text>
<text x="135" y="199.9">3</text>
<text x="185" y="199.9">4</text>
<text x="235" y="199.9">5</text>
<text x="285" y="199.9">6</text>
</g>
<g font-size="1.8" fill="#008484">
<text x="71.3" y="16.3">U2</text>
<text x="219.8" y="16.9">+5V</text>
<text x="47.7" y="23.1">GND</text>
<text x="76.8" y="23.7">STBY</text>
<text x="99.9" y="21.9">+3V3</text>
<text x="110.1" y="19.4">+24V</text>
<text x="116.5" y="20.9">500mA</text>
<text x="118.4" y="18.6">F1</text>
<text x="226.2" y="20.3">U3</text>
<text x="63.2" y="26.3">CANL</text>
<text x="73" y="25.1" transform="rotate(-90 73 25.1)">VSS</text>
<text x="78.8" y="26.3">Vio</text>
<text x="92.2" y="24.4">GND</text>
<text x="129.9" y="28.8">10uH</text>
<text x="131.1" y="26.5">L1</text>
<text x="139.8" y="27">PWR_FLAG</text>
<text x="155" y="26.9">TSR_1-2450</text>
<text x="158.9" y="24.6">U6</text>
<text x="170.2" y="24.5">+5V</text>
<text x="218.2" y="27.6">TXD</text>
<text x="228" y="29.1" transform="rotate(-90 228 29.1)">VDD</text>
<text x="20" y="31.4">J1</text>
<text x="39.5" y="34.7">D1</text>
<text x="47.8" y="35.9">+24V</text>
<text x="63.2" y="31.4">CANH</text>
<text x="73" y="34.8" transform="rotate(-90 73 34.8)">VDD</text>
<text x="77.8" y="31.4">RXD</text>
<text x="78" y="33.9">TXD</text>
<text x="152.9" y="31.4">Vin</text>
<text x="160.7" y="35.3" transform="rotate(-90 160.7 35.3)">GND</text>
<text x="163.2" y="31.4">Vout</text>
<text x="174.6" y="35.3">C4</text>
<text x="218.2" y="30.1">RXD</text>
<text x="218.2" y="35.2">Vio</text>
<text x="231.4" y="30.1">CANH</text>
<text x="231.6" y="35.2">CANL</text>
<text x="248.5" y="35.9">+24V</text>
<text x="279.1" y="33.8">J2</text>
<text x="40" y="37">D</text>
<text x="116.2" y="36.6">C1</text>
<text x="116.3" y="38.9">4.7uF</text>
<text x="127.6" y="36.6">C2</text>
<text x="127.8" y="38.9">4.7uF</text>
<text x="142.8" y="36.6">C3</text>
<text x="143" y="38.9">4.7uF</text>
<text x="174.8" y="37.6">100uF</text>
<text x="195.1" y="37.2">+3V3</text>
<text x="218.2" y="37.7">STBY</text>
<text x="228" y="38.6" transform="rotate(-90 228 38.6)">VSS</text>
<text x="43.3" y="47.1">PWR_FLAG</text>
<text x="75" y="42.3">+5V</text>
<text x="158.2" y="49.8">GND</text>
<text x="225.5" y="51">GND</text>
<text x="249.6" y="49.8">GND</text>
<text x="18.4" y="59.6">Conn_01x02</text>
<text x="22.2" y="57.3">J14</text>
<text x="123.3" y="57.7">U1</text>
<text x="88.3" y="63.7">GND</text>
<text x="102.6" y="64.4">GND</text>
<text x="120.2" y="60">Teensy4.0</text>
<text x="144" y="64.4">D+</text>
<text x="257.4" y="60">+3V3</text>
<text x="102.6" y="66.9">0_RX1_CRX2_CS1</text>
<text x="102.6" y="69.5">1_TX1_CTX2_MISO1</text>
<text x="134.5" y="69.5">39_DAT2_TX5</text>
<text x="240.6" y="71">FM24C64B</text>
<text x="244" y="68.7">U4</text>
<text x="251.5" y="66.4">+5V</text>
<text x="102.6" y="74.5">3_LRCLK2</text>
<text x="102.6" y="77.1">4_BCLK2</text>
<text x="102.6" y="72">2_OUT2</text>
<text x="133.6" y="74.5">37_CMD_SCK2</text>
<text x="134.3" y="72">38_DAT3_RX5</text>
<text x="143.2" y="77.1">3V3</text>
<text x="261.1" y="72.2">R1</text>
<text x="261.2" y="74.5">4k7</text>
<text x="267.4" y="72.2">R2</text>
<text x="267.5" y="74.5">4k7</text>
<text x="102.6" y="79.6">5_IN2</text>
<text x="102.6" y="82.2">6_OUT1D</text>
<text x="135.3" y="79.6">36_CLK_CS2</text>
<text x="142.4" y="82.2">GND</text>
<text x="238.5" y="78.4">A0</text>
<text x="238.5" y="80.9">A1</text>
<text x="238.5" y="83.4">A2</text>
<text x="245.7" y="79.9" transform="rotate(-90 245.7 79.9)">VDD</text>
<text x="248" y="80.9">SDA</text>
<text x="102.6" y="87.2">8_TX2_IN1</text>
<text x="102.6" y="89.8">9_OUT1C</text>
<text x="102.6" y="84.7">7_RX2_OUT1A</text>
<text x="132.3" y="87.2">34_DAT1_MISO2</text>
<text x="132.3" y="84.7">35_DAT0_MOSI2</text>
<text x="137.3" y="89.8">33_MCLK2</text>
<text x="238.5" y="88.5">WP</text>
<text x="245.7" y="89.4" transform="rotate(-90 245.7 89.4)">VSS</text>
<text x="248.2" y="86">SCL</text>
<text x="102.6" y="92.3">10_CS_MQSR</text>
<text x="102.6" y="94.9">11_MOSI_CTX1</text>
<text x="137.4" y="92.3">32_OUT1B</text>
<text x="138.8" y="94.9">31_CTX3</text>
<text x="102.6" y="97.4">12_MISO_MQSL</text>
<text x="102.6" y="99.9">VBAT</text>
<text x="138.6" y="97.4">30_CRX3</text>
<text x="140.1" y="99.9">29_TX7</text>
<text x="243.3" y="101.8">GND</text>
<text x="102.6" y="102.5">3V3</text>
<text x="102.6" y="105">GND</text>
<text x="102.6" y="107.6">PROGRAM</text>
<text x="133.6" y="107.6">26_A12_MOSI1</text>
<text x="134.4" y="105">27_A13_SCK1</text>
<text x="139.9" y="102.5">28_RX7</text>
<text x="102.6" y="110.1">ON_OFF</text>
<text x="102.6" y="112.6">13_SCK_CRX1_LED</text>
<text x="130" y="110.1">25_A11_RX6_SDA2</text>
<text x="130.4" y="112.6">24_A10_TX6_SCL2</text>
<text x="276.9" y="112.1">+5V</text>
<text x="37.1" y="118.3">BZ1</text>
<text x="102.6" y="115.2">14_A0_TX3_SPDIF_OUT</text>
<text x="102.6" y="117.7">15_A1_RX3_SPDIF_IN</text>
<text x="155" y="114.6">+5V</text>
<text x="242" y="117.1">Conn_01x04</text>
<text x="245.7" y="114.8">J13</text>
<text x="261.1" y="118.4">GND</text>
<text x="23.6" y="126">GND</text>
<text x="37.2" y="120.6">Buzzer</text>
<text x="102.6" y="120.3">16_A2_RX4_SCL1</text>
<text x="102.6" y="122.8">17_A3_TX4_SDA1</text>
<text x="102.6" y="125.3">18_A4_SDA0</text>
<text x="141.4" y="120.3">VUSB</text>
<text x="142.4" y="125.3">GND</text>
<text x="143.4" y="122.8">VIN</text>
<text x="160.9" y="123.5">+3V3</text>
<text x="170.9" y="126">GND</text>
<text x="102.6" y="127.9">19_A5_SCL0</text>
<text x="102.6" y="130.4">20_A6_TX5_LRCLK1</text>
<text x="128.3" y="130.4">23_A9_CRX1_MCLK1</text>
<text x="143.2" y="127.9">3V3</text>
<text x="17.3" y="135">+3V3</text>
<text x="28.6" y="135.9">SW2</text>
<text x="102.6" y="133">21_A7_RX5_BCLK1</text>
<text x="135.6" y="133">22_A8_CTX1</text>
<text x="26.4" y="138.2">SW_Push</text>
<text x="255.3" y="143.9">+5V</text>
<text x="262.5" y="143.9">+3V3</text>
<text x="273.4" y="145.3">TP3</text>
<text x="273.7" y="147.6">TestPoint</text>
<text x="246.6" y="152.6">TestPoint</text>
<text x="251.6" y="154.9">TP1</text>
<text x="265.8" y="152.6">TP2</text>
<text x="266" y="154.9">TestPoint</text>
<text x="270" y="156.5">GND</text>
<text x="23.3" y="165.6">200R</text>
<text x="23.8" y="163.3">R11</text>
<text x="37.4" y="165.4">LED</text>
<text x="38.1" y="163.1">D2</text>
<text x="84.7" y="164.2">+3V3</text>
<text x="141.8" y="168">+3V3</text>
<text x="23.3" y="170.7">200R</text>
<text x="23.8" y="173.5">R13</text>
<text x="23.8" y="168.4">R12</text>
<text x="37.4" y="170.5">LED</text>
<text x="38.1" y="168.2">D3</text>
<text x="38.1" y="173.2">D4</text>
<text x="123.9" y="170.5">Conn_01x04</text>
<text x="127.6" y="168.1">J12</text>
<text x="23.3" y="175.8">200R</text>
<text x="37.4" y="175.6">LED</text>
<text x="84.5" y="174.5">SW1</text>
<text x="17.2" y="190.7">GND</text>
<text x="136.6" y="189.5">GND</text>
</g>
<text font-size="1.8" fill="#000084" x="31.9" y="21.6">1PWR_FLAG</text>
<g font-size="1.8" fill="#0000c2">
<text x="151.1" y="18.3">TSR 0.5-2450</text>
<text x="151.1" y="20.3">495-TSR0.5-2450</text>
<text x="17.8" y="50.8">Snapmaker Connection</text>
<text x="109.2" y="50.8">24V to 5V DC-DC Converter</text>
<text x="185.4" y="50.8">Connection to other Modules</text>
<text x="17.8" y="69.8">Spare Serial</text>
<text x="229.9" y="101.6">FRAM 4kBit</text>
<text x="17.8" y="107.9">ADC for Temperatuer Sensors</text>
<text x="241.3" y="132.1">OLED Screen 0.91&quot;</text>
<text x="102.9" y="143.5">Bottons, Rotaryencoder Inputs use internal Pulldowns of Teensy</text>
<text x="102.9" y="138.4">Cut Vin - Vusb Pad on underside of Teensy</text>
<text x="102.9" y="141">Underside Pins of Teensy not planed for use, MicroSDCard optional upgrade?</text>
<text x="16.5" y="150.3">2x Pushbutton</text>
<text x="16.5" y="152.4">Menu Back, Pause/Continue</text>
<text x="141" y="182.1">Adressabel RGBLED Strip</text>
<text x="141" y="184.1">8 LEDs</text>
<text x="21.6" y="188">3x LED, Alocated but not used</text>
<text x="59.7" y="191.8">Rotaryencoder for OLED Screen</text>
</g>
<g font-size="1.8">
<text x="43.2" y="26.7">SN_CAN_L</text>
<text x="43.2" y="29.2">SN_CAN_H</text>
<text x="17.8" y="78.9">Sheet: ADC_SPI</text>
<text x="17.8" y="104.5">File: ADC.sch</text>
</g>
<g font-size="1.8" fill="#848400">
<text x="21.6" y="83.4">ADC_SCK_SPI</text>
<text x="20.9" y="88.5">ADC_MOSI_SPI</text>
<text x="22.9" y="86">ADC_CS_SPI</text>
<text x="20.9" y="91.1">ADC_MISO_SPI</text>
</g>
</svg>
